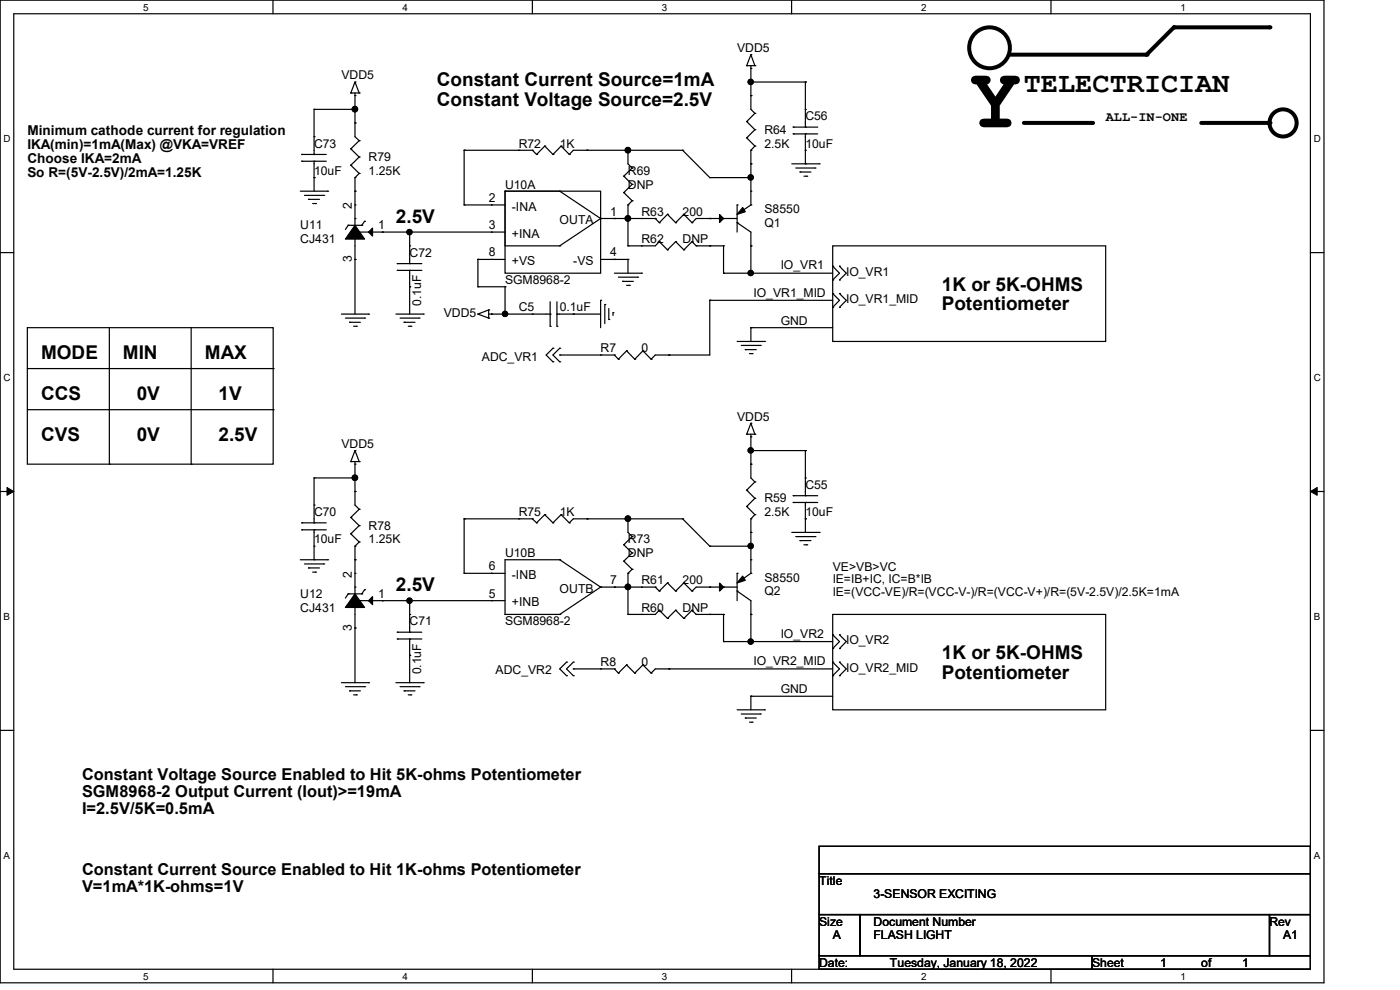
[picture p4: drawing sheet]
<svg xmlns="http://www.w3.org/2000/svg" width="297mm" height="210mm" viewBox="0 0 297 210" stroke-linecap="round" stroke-linejoin="round" font-family="sans-serif">
<path d="M0 0h280.9v208.5h-280.9zM2.9 2.9h275.1v202.7h-275.1z" fill="none" stroke="#000" stroke-width=".25"/>
<g fill="#fff">
<path d="M30.4 .3h1.1v2.4h-1.1z"/>
<path d="M30.4 205.9h1.1v2.3h-1.1z"/>
</g>
<path d="M57.9 0v2.9M57.9 205.6v2.9" fill="none" stroke="#000" stroke-width=".25"/>
<g fill="#fff">
<path d="M85.4 .3h1.1v2.4h-1.1z"/>
<path d="M85.4 205.9h1.1v2.3h-1.1z"/>
</g>
<path d="M112.9 0v2.9M112.9 205.6v2.9" fill="none" stroke="#000" stroke-width=".25"/>
<g fill="#fff">
<path d="M140.4 .3h1.2v2.4h-1.2z"/>
<path d="M140.4 205.9h1.2v2.3h-1.2z"/>
</g>
<path d="M167.9 0v2.9M167.9 205.6v2.9" fill="none" stroke="#000" stroke-width=".25"/>
<g fill="#fff">
<path d="M195.4 .3h1.2v2.4h-1.2z"/>
<path d="M195.4 205.9h1.2v2.3h-1.2z"/>
</g>
<path d="M223 0v2.9M223 205.6v2.9" fill="none" stroke="#000" stroke-width=".25"/>
<g fill="#fff">
<path d="M250.4 .3h1.2v2.4h-1.2z"/>
<path d="M250.4 205.9h1.2v2.3h-1.2z"/>
<path d="M.8 28.2h1.4v2.4h-1.4z"/>
<path d="M278.7 28.2h1.5v2.4h-1.5z"/>
<path d="M.8 78.9h1.4v2.3h-1.4z"/>
<path d="M278.7 78.9h1.5v2.3h-1.5z"/>
</g>
<path d="M0 53.6h2.9M278 53.6h2.9" fill="none" stroke="#000" stroke-width=".25"/>
<g fill="#fff">
<path d="M.8 129.6h1.3v2.3h-1.3z"/>
<path d="M278.7 129.6h1.4v2.3h-1.4z"/>
</g>
<path d="M0 104.3h2.9M278 104.3h2.9" fill="none" stroke="#000" stroke-width=".25"/>
<path d="M1.5 103.4l1.4 .9-1.4 .8zM278 104.3l1.4-.9v1.7z" fill="#000" stroke="#000" stroke-width=".21"/>
<g fill="#fff">
<path d="M.8 180.3h1.3v2.3h-1.3z"/>
<path d="M278.7 180.3h1.4v2.3h-1.4z"/>
</g>
<g fill="none" stroke="#000" stroke-width=".25">
<path d="M74.4 19.7h.1M74.4 19.7h1.8M75.3 17.4h.1M75.3 19.7v9.3l.9 .8M75.3 17.4l-.9 2.3M75.3 17.4l.9 2.3M76.2 19.7h.1M158.4 13.9h.1M158.4 13.9h1.7M159.3 14.5h.1M159.3 11.6h.1M159.3 17.4h.1"/>
<path d="M159.3 13.9v9.3l.8 .8M159.3 11.6l-.9 2.3M159.3 11.6l.8 2.3M159.3 17.4h11.6M160.1 13.9h.1M170.9 17.4h.1M170.9 17.4v9.6M64 32.8h.1M64 34.2h.1M64 32.8h5.2M64 34.2h5.2M66.6 34.2h.1"/>
<path d="M66.6 32.8h.1M66.6 37.7h.1M66.6 29h.1M66.6 23.2h.1M66.6 23.2v9.6M66.6 34.2v6.4M66.6 23.2h8.7M74.4 31.6h.1M74.4 35.1h.1M74.4 31.6l1.8 1.7M74.4 35.1l1.8 1.7M75.3 20.3h.1"/>
<path d="M75.3 37.7h.1M75.3 26.1h.1M75.3 23.2h.1M75.3 37.7v28.9M76.2 29.8h.1M76.2 33.3h.1M76.2 36.8h.1M76.2 29.8l-1.8 1.8M76.2 33.3l-1.8 1.8M76.2 36.8l-.9 .9M98.5 31.9h.1M98.5 31.9h14.4"/>
<path d="M98.5 31.9v11.6M110.1 31.9h.1M112.9 31.9h.1M112.9 31.9l.9 .9M113.8 32.8h.1M115.6 31h.1M115.6 31l1.7 1.8M115.6 31l-1.8 1.8M117.3 32.8h.1M119 31h.1M119 31l1.8 1.8M119 31l-1.7 1.8"/>
<path d="M120.8 32.8h.1M124.5 31.9h.1M132.3 37.4h.1M132.3 37.4l1.8 1.7M133.2 31.9h.1M133.2 31.9v2.9l.9 .8M134.1 35.6h.1M134.1 39.1h.1M134.1 35.6l-1.8 1.8M134.1 39.1l-1.8 1.8M144.8 31.9h.1M144.8 31.9h-23.2l-.8 .9"/>
<path d="M144.8 31.9l5.8 5.8M150.6 37.7h.1M150.6 37.7h8.7M158.4 25.8h.1M158.4 29.3h.1M158.4 25.8l1.7 1.7M158.4 29.3l1.7 1.7M159.3 31.9h.1M159.3 20.3h.1M159.3 34.8h.1M159.3 37.7h.1M159.3 31.9v11.6"/>
<path d="M160.1 24h.1M160.1 27.5h.1M160.1 31h.1M160.1 24l-1.7 1.8M160.1 27.5l-1.7 1.8M160.1 31l-.8 .9M168 34.8h5.8M168.3 27h.1M168.3 28.4h.1M168.3 27h5.2M168.3 28.4h5.2M168.8 35.6h4.1"/>
<path d="M169.7 36.5h.1M169.7 36.5h2.3M170.6 37.4h.6M170.9 28.4h.1M170.9 27h.1M170.9 31.9h.1M170.9 23.2h.1M170.9 34.8h.1M170.9 28.4v6.4M171.2 37.4h.1M172.9 35.6h.1M173.8 34.8h.1"/>
<path d="M63.7 40.6h5.8M64.6 41.4h4.1M65.4 42.3h.1M65.4 42.3h2.4M66.3 43.2h.6M66.9 43.2h.1M68.7 41.4h.1M69.5 40.6h.1M73.9 47.8h.1M73.9 47.8l-.6 .9M73.9 47.8h2.9M75.3 40.6h.1"/>
<path d="M75.3 49.2h.1M75.3 46.4h.1M75.3 55h.1M75.3 43.5h.1M75.3 49.2h31.8M76.8 47.8h.1M77.3 46.9h.1M77.3 46.9l-.5 .9M78.2 49.2h.1M81.1 49.2h.1M84.3 55.9h.1M84.3 57.4h.1"/>
<path d="M84.3 55.9h5.2M84.3 57.4h5.2M86.9 57.4h.1M86.9 55.9h.1M86.9 52.2h.1M86.9 49.2h.1M86.9 49.2v6.7M86.9 57.4v9.2M98.5 43.5h.1M98.5 43.5h8.6M101.4 55h.1M101.4 55h5.7"/>
<path d="M101.4 55v5.8M104.3 55h.1M104.3 49.2h.1M104.3 43.5h.1M107.1 40.6h.1M107.1 40.6h11.6M107.1 40.6v11.6h11.6M107.1 40.6h20.3v17.4h-20.3zM118.7 52.2h.1M118.7 40.6h.1M118.7 40.6l8.7 5.8M127.4 46.4h.1"/>
<path d="M127.4 46.4h11.6M127.4 46.4l-8.7 5.8M127.4 55h5.8M130.3 55h.1M130.3 46.4h.1M130.3 58h5.8M131.2 58.8h4.1M132.1 59.7h.1M132.1 59.7h2.3M132.3 40.9h.1M132.3 40.9l1.8 1.7M133.2 43.5h.1"/>
<path d="M133.2 46.4h.1M133.2 52.2h.1M133.2 55h.1M133.2 43.5v8.7M133.2 55v3M134.1 42.6h.1M134.1 42.6l-.9 .9M135.3 58.8h.1M136.1 58h.1M136.1 46.4h.1M136.1 52.2h.1M139 46.4h.1"/>
<path d="M139 46.4l.9 .8M139.9 47.2h.1M139.9 51.3h.1M139.9 51.3l-.9 .9h-5.8M139.9 51.3l1.7 1.7M141.6 45.5h.1M141.6 53h.1M141.6 45.5l1.7 1.7M141.6 45.5l-1.7 1.7M143.3 47.2h.1M143.3 51.3h.1M143.3 51.3l-1.7 1.7"/>
<path d="M143.3 51.3l1.8 1.7M145.1 45.5h.1M145.1 53h.1M145.1 45.5l1.7 1.7M145.1 45.5l-1.8 1.7M146.8 47.2h.1M146.8 51.3h.1M146.8 51.3l-1.7 1.7M146.8 51.3l.9 .9M147.7 52.2h.1M147.7 52.2h5.8M150.6 46.4h.1"/>
<path d="M150.6 52.2h.1M153.5 46.4h.1M153.5 52.2h.1M153.5 58h.1M153.5 58h23.2M153.5 52.2v5.8M156.4 47.2h.1M156.4 43.5h.1M156.4 47.2l2.9 2v8.8M156.4 43.5v5.7M156.4 46.4h-8.7l-.9 .8M159.3 43.5h.1"/>
<path d="M159.3 52.2h.1M159.3 40.6h.1M159.3 58h.1M159.3 43.5l-2.9 2M176.7 52.2h57.9v20.2h-57.9zM176.7 59.4h.1M176.7 56.5h.1M176.7 56.5l1.4 1.5-1.4 1.4M178.1 59.4h.1M178.1 56.5h.1M178.1 56.5l1.4 1.5-1.4 1.4M5.8 69.5h52.2v29h-52.2z"/>
<path d="M5.8 78.2h52.2M23.2 69.5v29M40.6 69.5v29M58 78.2h.1M72.4 66.6h5.8M73.3 67.5h4M74.2 68.4h.1M74.2 68.4h2.3M75 69.2h.6M75.6 69.2h.1M77.3 67.5h.1M78.2 66.6h.1"/>
<path d="M84 66.6h5.8M84.9 67.5h4M85.7 68.4h.1M85.7 68.4h2.4M86.6 69.2h.6M86.9 60.8h.1M87.2 69.2h.1M88.9 67.5h.1M89.8 66.6h.1M101.4 66.6h.1M101.4 60.8h.1M101.4 66.6l2.3 .9"/>
<path d="M101.4 60.8h5.7M103.7 67.5h.1M103.7 65.7h.1M103.7 66.6h13M103.7 65.7v1.8M103.7 65.7l-2.3 .9M104.3 66.6h.1M107.1 60.8h.1M107.1 66.6h.1M107.1 60.8v5.8M112.9 66.6h.1M116.7 69.2h.1"/>
<path d="M116.7 66.6h.1M116.7 64v5.2M117.3 73.9h.1M117.3 76.8h.1M117.3 73.9l-1.4 1.4 1.4 1.5M118.2 66.6h.1M118.2 69.2h.1M118.2 66.6h9.2M118.2 64v5.2M118.7 73.9h.1M118.7 76.8h.1M118.7 75.3h.1"/>
<path d="M118.7 73.9l-1.4 1.4 1.4 1.5M118.7 75.3h11.6M121.6 66.6h.1M127.4 63.7h.1M127.4 75.3h.1M127.4 63.7v5.8M128.3 64.6h.1M128.3 64.6v4.1M129.2 67.8h.1M129.2 65.4v2.4M130 66.3h.1M130 66.3v.6"/>
<path d="M130.3 75.3h.1M130.3 75.3l.9 .9M131.2 76.2h.1M132.9 74.4h.1M132.9 60.5h.6M132.9 74.4l1.8 1.8M132.9 74.4l-1.7 1.8M133.5 60.5h.1M134.7 76.2h.1M136.4 74.4h.1M136.4 74.4l1.7 1.8M136.4 74.4l-1.7 1.8"/>
<path d="M138.1 76.2h.1M141.9 75.3h.1M150.6 63.7h.1M150.6 63.7v11.6h-11.6l-.9 .9M150.6 63.7h26.1M156.4 72.4h5.8M157.3 73.3h4M158.1 74.2h.1M158.1 74.2h2.3M159 75h.6M159.3 69.5h.1M159.3 69.5v2.9"/>
<path d="M159.3 69.5h17.4M159.6 75h.1M161.3 73.3h.1M162.2 72.4h.1M176.7 65.2h.1M176.7 62.3h.1M176.7 62.3l1.4 1.4-1.4 1.5M178.1 65.2h.1M178.1 62.3h.1M178.1 62.3l1.4 1.4-1.4 1.5M5.8 86.9h52.2M23.2 98.5h.1"/>
<path d="M40.6 98.5h.1M58 86.9h.1M74.4 97.9h.1M74.4 97.9h1.8M75.3 98.5h.1M75.3 95.6h.1M75.3 97.9v9.2l.9 .9M75.3 95.6l-.9 2.3M75.3 95.6l.9 2.3M76.2 97.9h.1M158.4 92.1h.1M158.4 92.1h1.7"/>
<path d="M159.3 92.7h.1M159.3 89.8h.1M159.3 98.5h.1M159.3 95.6h.1M159.3 92.1v9.3l.8 .8M159.3 89.8l-.9 2.3M159.3 89.8l.8 2.3M159.3 95.6h11.6M160.1 92.1h.1M170.9 95.6h.1M170.9 95.6v9.6M63.7 118.7h5.8"/>
<path d="M64 110.9h.1M64 112.4h.1M64 110.9h5.2M64 112.4h5.2M64.6 119.6h4.1M66.6 112.4h.1M66.6 110.9h.1M66.6 115.9h.1M66.6 107.1h.1M66.6 101.4h.1M66.6 118.7h.1M66.6 101.4v9.5"/>
<path d="M66.6 112.4v6.3M66.6 101.4h8.7M68.7 119.6h.1M69.5 118.7h.1M74.4 109.8h.1M74.4 113.2h.1M74.4 109.8l1.8 1.7M74.4 113.2l1.8 1.8M75.3 115.9h.1M75.3 104.3h.1M75.3 118.7h.1M75.3 101.4h.1"/>
<path d="M75.3 115.9v28.9M76.2 108h.1M76.2 111.5h.1M76.2 115h.1M76.2 115l-.9 .9M76.2 108l-1.8 1.8M76.2 111.5l-1.8 1.7M98.5 110.1h.1M98.5 110.1h14.4M98.5 110.1v11.5M110.1 110.1h.1M112.9 110.1h.1"/>
<path d="M112.9 110.1l.9 .8M113.8 110.9h.1M115.6 109.2h.1M115.6 109.2l1.7 1.7M115.6 109.2l-1.8 1.7M117.3 110.9h.1M118.7 118.7h.1M118.7 118.7h-11.6v11.6M118.7 118.7l8.7 5.8M119 109.2h.1M119 109.2l1.8 1.7M119 109.2l-1.7 1.7"/>
<path d="M120.8 110.9h.1M124.5 110.1h.1M132.3 115.6h.1M132.3 119h.1M132.3 115.6l1.8 1.7M132.3 119l1.8 1.8M133.2 110.1h.1M133.2 110.1v2.8l.9 .9M134.1 113.8h.1M134.1 117.3h.1M134.1 113.8l-1.8 1.8M134.1 117.3l-1.8 1.7"/>
<path d="M144.8 110.1h.1M144.8 110.1h-23.2l-.8 .8M144.8 110.1l5.8 5.8M150.6 115.9h.1M150.6 115.9h8.7M158.4 104h.1M158.4 107.4h.1M158.4 104l1.7 1.7M158.4 107.4l1.7 1.8M159.3 118.7h.1M159.3 110.1h.1M159.3 112.9h.1"/>
<path d="M159.3 115.9h.1M159.3 110.1v11.5M160.1 102.2h.1M160.1 105.7h.1M160.1 109.2h.1M160.1 102.2l-1.7 1.8M160.1 105.7l-1.7 1.7M160.1 109.2l-.8 .9M168 112.9h5.8M168.3 105.2h.1M168.3 106.6h.1M168.3 105.2h5.2"/>
<path d="M168.3 106.6h5.2M168.8 113.8h4.1M169.7 114.7h.1M169.7 114.7h2.3M170.6 115.6h.6M170.9 106.6h.1M170.9 105.2h.1M170.9 110.1h.1M170.9 101.4h.1M170.9 106.6v6.3M171.2 115.6h.1M172.9 113.8h.1"/>
<path d="M173.8 112.9h.1M65.4 120.5h.1M65.4 120.5h2.4M66.3 121.4h.6M66.9 121.4h.1M73.9 126h.1M73.9 126l-.6 .9M73.9 126h2.9M75.3 127.4h.1M75.3 124.5h.1M75.3 133.2h.1M75.3 121.6h.1"/>
<path d="M75.3 127.4h31.8M76.8 126h.1M77.3 125.1h.1M77.3 125.1l-.5 .9M78.2 127.4h.1M81.1 127.4h.1M84.3 134.1h.1M84.3 135.6h.1M84.3 134.1h5.2M84.3 135.6h5.2M86.9 135.6h.1M86.9 134.1h.1"/>
<path d="M86.9 139h.1M86.9 130.3h.1M86.9 127.4h.1M86.9 127.4v6.7M86.9 135.6v9.2M98.5 121.6h.1M98.5 121.6h8.6M104.3 121.6h.1M104.3 127.4h.1M107.1 130.3h.1M107.1 130.3h11.6M118.7 130.3h.1"/>
<path d="M127.4 124.5h.1M127.4 124.5h11.6M127.4 124.5l-8.7 5.8M130.3 124.5h.1M133.2 121.6h.1M133.2 124.5h.1M133.2 130.3h.1M133.2 121.6v8.7M134.1 120.8h.1M134.1 120.8l-.9 .8M136.1 130.3h.1M136.1 124.5h.1"/>
<path d="M139 124.5h.1M139 124.5l.9 .9M139.9 129.5h.1M139.9 125.4h.1M139.9 129.5l-.9 .8h-5.8M139.9 129.5l1.7 1.7M141.6 131.2h.1M141.6 123.7h.1M141.6 123.7l1.7 1.7M141.6 123.7l-1.7 1.7M143.3 129.5h.1M143.3 125.4h.1"/>
<path d="M143.3 129.5l-1.7 1.7M143.3 129.5l1.8 1.7M145.1 131.2h.1M145.1 123.7h.1M145.1 123.7l1.7 1.7M145.1 123.7l-1.8 1.7M146.8 129.5h.1M146.8 125.4h.1M146.8 129.5l-1.7 1.7M146.8 129.5l.9 .8M147.7 130.3h.1M147.7 130.3h5.8"/>
<path d="M150.6 124.5h.1M150.6 130.3h.1M153.5 124.5h.1M153.5 130.3h.1M153.5 136.1h.1M153.5 130.3v5.8M153.5 136.1h23.2M156.4 125.4h.1M156.4 121.6h.1M156.4 125.4l2.9 2v8.7M156.4 121.6v5.8M156.4 124.5h-8.7l-.9 .9"/>
<path d="M159.3 121.6h.1M159.3 130.3h.1M159.3 136.1h.1M159.3 121.6l-2.9 2.1M176.7 130.3h57.9v20.3h-57.9zM176.7 137.6h.1M176.7 134.7h.1M176.7 134.7l1.4 1.4-1.4 1.5M178.1 137.6h.1M178.1 134.7h.1M178.1 134.7l1.4 1.4-1.4 1.5M0 154.9h2.9"/>
<path d="M72.4 144.8h5.8M73.3 145.7h4M74.2 146.6h.1M74.2 146.6h2.3M75 147.4h.6M75.6 147.4h.1M77.3 145.7h.1M78.2 144.8h.1M84 144.8h5.8M84.9 145.7h4M85.7 146.6h.1M85.7 146.6h2.4"/>
<path d="M86.6 147.4h.6M87.2 147.4h.1M88.9 145.7h.1M89.8 144.8h.1M120.2 140.5h.1M120.2 143.3h.1M120.2 140.5l-1.5 1.4 1.5 1.4M121.6 140.5h.1M121.6 143.3h.1M121.6 141.9h.1M121.6 140.5l-1.4 1.4 1.4 1.4M121.6 141.9h8.7"/>
<path d="M127.4 141.9h.1M130.3 141.9h.1M130.3 141.9l.9 .9M131.2 142.8h.1M132.9 141.1h.1M132.9 141.1l1.8 1.7M132.9 141.1l-1.7 1.7M134.7 142.8h.1M136.4 141.1h.1M136.4 141.1l1.7 1.7M136.4 141.1l-1.7 1.7M138.1 142.8h.1"/>
<path d="M141.9 141.9h.1M156.4 150.6h5.8M157.3 151.5h4M158.1 152.3h.1M158.1 152.3h2.3M159 153.2h.6M159.3 147.7h.1M159.3 147.7v2.9M159.3 147.7h17.4M159.6 153.2h.1M161.3 151.5h.1M162.2 150.6h.1"/>
<path d="M176.7 143.3h.1M176.7 140.5h.1M176.7 140.5l1.4 1.4-1.4 1.4M176.7 141.9h-37.7l-.9 .9M178.1 143.3h.1M178.1 140.5h.1M178.1 140.5l1.4 1.4-1.4 1.4M278 154.9h2.9M173.8 179.5h104.2v5.8h-104.2zM173.8 185.3h104.2v8.7h-104.2zM173.8 194h8.7v8.7h-8.7zM182.5 194h86.8v8.7h-86.8z"/>
<path d="M269.3 194h8.7v8.7h-8.7zM173.8 202.7h57.9v2.9h-57.9zM231.7 202.7h46.3v2.9h-46.3z"/>
</g>
<g fill="none" stroke="#000" stroke-width=".85">
<path d="M269.3 5.8h-20.3l-5.8 5.8h-28.9M217.2 26.1h14.5M254.8 26.1h14.5"/>
<circle cx="209.9" cy="10.1" r="4.3"/>
<circle cx="272.2" cy="26.1" r="2.88"/>
</g>
<g fill="#000">
<circle cx="243.2" cy="11.6" r=".42"/>
<circle cx="249" cy="5.8" r=".42"/>
<circle cx="269.3" cy="5.8" r=".42"/>
<circle cx="231.7" cy="26.1" r=".42"/>
<circle cx="269.3" cy="26.1" r=".42"/>
</g>
<g fill="#000" stroke="#000" stroke-width=".25">
<path d="M78.2 49.2l.8-.8v1.7zM152.7 45.5l.8 .9-.8 .8zM157.6 44l.5 .9-1.7 .6zM78.2 127.4l.8-.8v1.7zM152.7 123.7l.8 .8-.8 .9zM157.6 122.2l.5 .9-1.7 .6z"/>
<path d="M75.3 47.8l2 2.9h-4z" fill-rule="evenodd"/>
<path d="M75.3 126l2 2.9h-4z" fill-rule="evenodd"/>
<circle cx="159.3" cy="17.4" r=".55"/>
<circle cx="75.3" cy="23.2" r=".57"/>
<circle cx="133.2" cy="31.9" r=".57"/>
<circle cx="159.3" cy="37.6" r=".55"/>
<circle cx="86.9" cy="49.2" r=".55"/>
<circle cx="133.2" cy="46.3" r=".57"/>
<circle cx="159.3" cy="57.9" r=".55"/>
<circle cx="107.1" cy="66.6" r=".55"/>
<circle cx="159.3" cy="95.5" r=".55"/>
<circle cx="75.3" cy="101.3" r=".57"/>
<circle cx="133.2" cy="110" r=".57"/>
<circle cx="159.3" cy="115.8" r=".55"/>
<circle cx="86.9" cy="127.4" r=".55"/>
<circle cx="133.2" cy="124.5" r=".57"/>
<circle cx="159.3" cy="136.1" r=".55"/>
</g>
<text font-size="18.5" x="205.6" y="27">Y</text>
<text font-size="6.1" x="217.2" y="19.6">TELECTRICIAN</text>
<g font-size="4">
<text x="92.7" y="18.2">Constant Current Source=1mA</text>
<text x="92.7" y="22.4">Constant Voltage Source=2.5V</text>
<text x="84" y="47.2">2.5V</text>
<text x="199.8" y="61.7">1K or 5K-OHMS</text>
<text x="199.8" y="65.8">Potentiometer</text>
<text x="8.7" y="76.2">MODE</text>
<text x="26.1" y="76.2">MIN</text>
<text x="43.5" y="76.2">MAX</text>
<text x="8.7" y="84.8">CCS</text>
<text x="29" y="84.8">0V</text>
<text x="46.4" y="84.8">1V</text>
<text x="8.7" y="93.5">CVS</text>
<text x="29" y="93.5">0V</text>
<text x="46.4" y="93.5">2.5V</text>
<text x="84" y="125.3">2.5V</text>
<text x="199.8" y="139.8">1K or 5K-OHMS</text>
<text x="199.8" y="144">Potentiometer</text>
</g>
<g font-size="3.5">
<text x="17.4" y="165.4">Constant Voltage Source Enabled to Hit 5K-ohms Potentiometer</text>
<text x="17.4" y="169">SGM8968-2 Output Current (Iout)&gt;=19mA</text>
<text x="17.4" y="172.6">I=2.5V/5K=0.5mA</text>
<text x="17.4" y="185.7">Constant Current Source Enabled to Hit 1K-ohms Potentiometer</text>
<text x="17.4" y="189.3">V=1mA*1K-ohms=1V</text>
</g>
<g font-size="2.9">
<text x="5.8" y="28.7">Minimum cathode current for regulation</text>
<text x="234.6" y="25.6">ALL-IN-ONE</text>
<text x="5.8" y="31.7">IKA(min)=1mA(Max) @VKA=VREF</text>
<text x="5.8" y="34.7">Choose IKA=2mA</text>
<text x="5.8" y="37.6">So R=(5V-2.5V)/2mA=1.25K</text>
</g>
<g font-size="2.6">
<text x="156.4" y="11">VDD5</text>
<text x="72.4" y="16.8">VDD5</text>
<text x="162.2" y="28.4">R64</text>
<text x="170.9" y="25.5">C56</text>
<text x="66.6" y="31.3">C73</text>
<text x="78.2" y="34.2">R79</text>
<text x="110.1" y="31.3">R72</text>
<text x="118.7" y="31.3">1K</text>
<text x="162.2" y="31.3">2.5K</text>
<text x="170.9" y="31.3">10uF</text>
<text x="66.6" y="37.1">10uF</text>
<text x="78.2" y="37.1">1.25K</text>
<text x="107.1" y="40">U10A</text>
<text x="133.2" y="37.1">R69</text>
<text x="133.2" y="40">DNP</text>
<text x="74.7" y="44.3" transform="rotate(-90 74.7 44.3)">2</text>
<text x="103.7" y="42.8">2</text>
<text x="108.6" y="44.7">-INA</text>
<text x="118.7" y="47.5">OUTA</text>
<text x="129.5" y="45.7">1</text>
<text x="136.1" y="45.8">R63</text>
<text x="144.8" y="45.8">200</text>
<text x="162.2" y="45.2">S8550</text>
<text x="63.7" y="48.7">U11</text>
<text x="63.7" y="51.6">CJ431</text>
<text x="80.2" y="48.6">1</text>
<text x="103.7" y="48.6">3</text>
<text x="108.6" y="50.4">+INA</text>
<text x="136.1" y="51.6">R62</text>
<text x="144.8" y="51.6">DNP</text>
<text x="162.2" y="48.1">Q1</text>
<text x="74.7" y="55.6" transform="rotate(-90 74.7 55.6)">3</text>
<text x="86.9" y="54.5">C72</text>
<text x="103.7" y="54.4">8</text>
<text x="108.6" y="56.2">+VS</text>
<text x="121.6" y="56.2">-VS</text>
<text x="129.5" y="54.4">4</text>
<text x="165.6" y="57.1">IO_VR1</text>
<text x="179.5" y="58.5">IO_VR1</text>
<text x="89.3" y="64.9" transform="rotate(-90 89.3 64.9)">0.1uF</text>
<text x="107.1" y="60.3">SGM8968-2</text>
<text x="159.9" y="62.9">IO_VR1_MID</text>
<text x="179.5" y="64.3">IO_VR1_MID</text>
<text x="94.1" y="67.2">VDD5</text>
<text x="110.1" y="66">C5</text>
<text x="118.7" y="66">0.1uF</text>
<text x="165.6" y="68.9">GND</text>
<text x="102.2" y="76.5">ADC_VR1</text>
<text x="127.4" y="74.8">R7</text>
<text x="136.1" y="74.8">0</text>
<text x="156.4" y="89.2">VDD5</text>
<text x="72.4" y="95">VDD5</text>
<text x="162.2" y="106.6">R59</text>
<text x="170.9" y="103.7">C55</text>
<text x="66.6" y="109.5">C70</text>
<text x="78.2" y="112.4">R78</text>
<text x="110.1" y="109.5">R75</text>
<text x="118.7" y="109.5">1K</text>
<text x="162.2" y="109.5">2.5K</text>
<text x="170.9" y="109.5">10uF</text>
<text x="66.6" y="115.3">10uF</text>
<text x="78.2" y="115.3">1.25K</text>
<text x="107.1" y="118.2">U10B</text>
<text x="133.2" y="115.3">R73</text>
<text x="133.2" y="118.2">DNP</text>
<text x="74.7" y="122.5" transform="rotate(-90 74.7 122.5)">2</text>
<text x="103.7" y="121">6</text>
<text x="108.6" y="122.8">-INB</text>
<text x="118.7" y="125.7">OUTB</text>
<text x="129.5" y="123.9">7</text>
<text x="136.1" y="123.9">R61</text>
<text x="144.8" y="123.9">200</text>
<text x="162.2" y="123.4">S8550</text>
<text x="176.7" y="121.1">VE&gt;VB&gt;VC</text>
<text x="176.7" y="123.7">IE=IB+IC, IC=B*IB</text>
<text x="63.7" y="126.9">U12</text>
<text x="63.7" y="129.7">CJ431</text>
<text x="80.2" y="126.8">1</text>
<text x="103.7" y="126.8">5</text>
<text x="108.6" y="128.6">+INB</text>
<text x="136.1" y="129.7">R60</text>
<text x="144.8" y="129.7">DNP</text>
<text x="162.2" y="126.3">Q2</text>
<text x="176.7" y="126.4">IE=(VCC-VE)/R=(VCC-V-)/R=(VCC-V+)/R=(5V-2.5V)/2.5K=1mA</text>
<text x="74.7" y="133.8" transform="rotate(-90 74.7 133.8)">3</text>
<text x="86.9" y="132.7">C71</text>
<text x="107.1" y="132.7">SGM8968-2</text>
<text x="165.6" y="135.3">IO_VR2</text>
<text x="179.5" y="136.7">IO_VR2</text>
<text x="89.3" y="143.1" transform="rotate(-90 89.3 143.1)">0.1uF</text>
<text x="105.2" y="143.1">ADC_VR2</text>
<text x="127.4" y="141.3">R8</text>
<text x="136.1" y="141.3">0</text>
<text x="159.9" y="141.1">IO_VR2_MID</text>
<text x="179.5" y="142.5">IO_VR2_MID</text>
<text x="165.6" y="147.1">GND</text>
<text x="173.8" y="187.7">Title</text>
<text x="185.3" y="190.6">3-SENSOR EXCITING</text>
<text x="173.8" y="196.3">Size</text>
<text x="185.3" y="196.3">Document Number</text>
<text x="269.3" y="196.3">Rev</text>
<text x="176.7" y="199.3">A</text>
<text x="185.3" y="199.3">FLASH LIGHT</text>
<text x="272.2" y="199.3">A1</text>
<text x="173.8" y="205.1">Date:</text>
<text x="188.8" y="205.1">Tuesday, January 18, 2022</text>
<text x="231.7" y="205.1">Sheet</text>
<text x="246.2" y="205.1">1</text>
<text x="254.8" y="205.1">of</text>
<text x="263.5" y="205.1">1</text>
</g>
<g font-size="2.1">
<text x="30.4" y="2.2">5</text>
<text x="85.4" y="2.2">4</text>
<text x="140.4" y="2.2">3</text>
<text x="195.4" y="2.2">2</text>
<text x="250.4" y="2.2">1</text>
<text x=".8" y="30.1">D</text>
<text x="278.7" y="30.1">D</text>
<text x=".8" y="80.8">C</text>
<text x="278.7" y="80.8">C</text>
<text x=".8" y="131.5">B</text>
<text x="278.7" y="131.5">B</text>
<text x=".8" y="182.2">A</text>
<text x="278.7" y="182.2">A</text>
<text x="30.4" y="207.8">5</text>
<text x="85.4" y="207.8">4</text>
<text x="140.4" y="207.8">3</text>
<text x="195.4" y="207.8">2</text>
<text x="250.4" y="207.8">1</text>
</g>
</svg>
